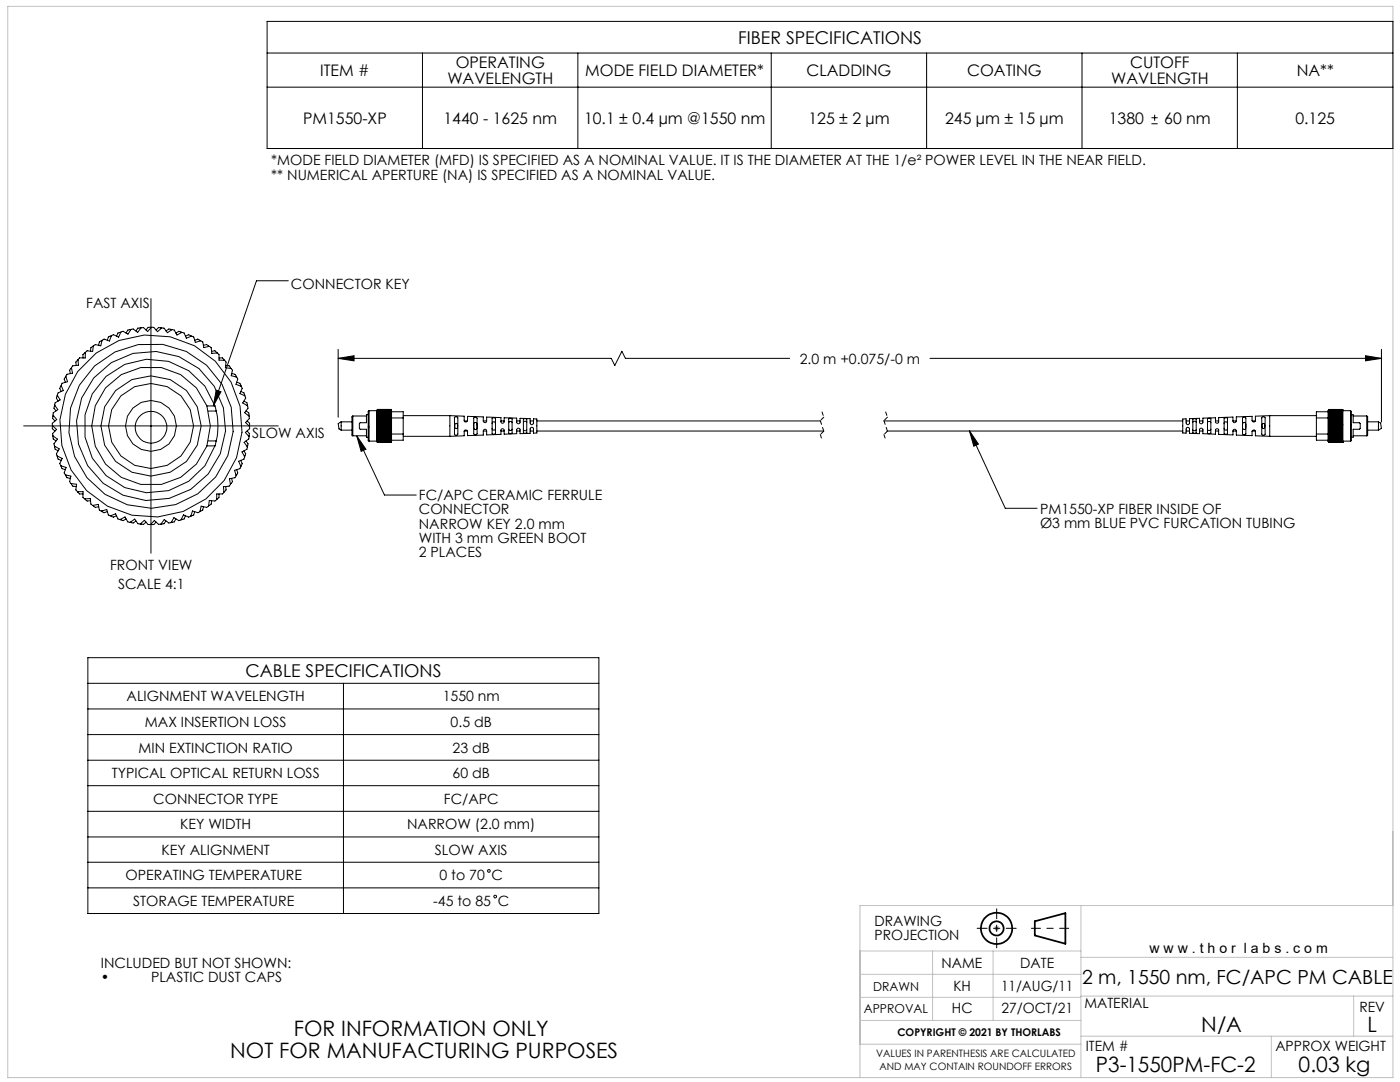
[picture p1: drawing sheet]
<svg xmlns="http://www.w3.org/2000/svg" width="279mm" height="216mm" viewBox="0 0 279 216" stroke-linecap="round" stroke-linejoin="round" font-family="sans-serif">
<g fill="none" stroke="#000" stroke-width=".35">
<path d="M206.5 183.8l6.1-1.6v6.1l-6.1-1.6z"/>
<circle cx="198.9" cy="185.2" r="3.1"/>
<circle cx="198.9" cy="185.2" r="1.4"/>
</g>
<path d="M198.4 185.2h1M198.5 184.9l.7 .7M198.9 184.7v1M199.2 184.9l-.7 .7" fill="none" stroke="#808080" stroke-width=".2"/>
<path d="M205.8 185.2h7.5" fill="none" stroke="#000" stroke-width=".2" stroke-dasharray="15.2 1.3 1.3 1.3" stroke-dashoffset="13.4"/>
<path d="M195 185.2h7.8M198.9 181.3v7.8" fill="none" stroke="#000" stroke-width=".2" stroke-dasharray="15.2 1.3 1.3 1.3" stroke-dashoffset="13.2"/>
<g fill="none" stroke="#c0c0c0" stroke-width=".2">
<path d="M1.6 1.3h276.4v213.7h-276.4zM171.6 189.8h44.1M171.6 199h44.1M171.6 194.4h44.1M186.1 189.8v13.8M198.2 189.8v13.8M215.7 198.8h62.3M215.7 180.7v34.3M215.7 191h62.3M270.2 198.8v8M278 180.7h-106.4v34.3M171.6 203.6h44.1"/>
<path d="M171.6 208.4h44.1M215.7 206.8h62.3M253.7 206.8v8.2"/>
</g>
<g fill="none" stroke="#000" stroke-width=".2">
<path d="M53.3 4.3h224.7v25.3h-224.7zM53.3 17.4h224.7M53.3 10.6h224.7M84.3 10.6v19M115.3 10.6v19M153.9 10.6v19M184.9 10.6v19M215.9 10.6v19M246.9 10.6v19M229.8 24.7h1.2M229.8 23.5h1.2M230.4 22.9v1.2"/>
<path d="M30.1 59.6v50.8M57.5 56h-6.3l-8.6 25M11.5 79l-.2 .4 .3 .6M12.2 77l-.3 .5 .3 .6M13.2 75.2l-.4 .4 .3 .7M14.3 73.5l-.4 .4 .1 .6M15.6 71.9l-.5 .3 .1 .7M15.9 71.4h1.1v-1.1l.3-.2h1.2l.1-1.1 .4-.2 1.1 .2 .3-1.1 .4-.2 1 .4 .4-1.1 .3-.1 .1-.1 1.1 .5 .5-1.1 .4-.1 .9 .6 .6-1h.5l.9 .6 .7-.9h.3h.1l.9 .7 .7-.8h.5l.7 .9 .9-.8h.2l.2 .1 .7 .9 .9-.6 .5 .1 .5 1 1-.6 .4 .1 .5 1.1 1.1-.4 .4 .1 .3 1.1 1-.3 .5 .2 .2 1.2 1.1-.3 .4 .3 .1 1.1 1.1-.1 .3 .3v1.2h1.1l.3 .3-.1 1.2 1.1 .1 .3 .4-.3 1.1 1.2 .3 .1 .3-.3 1.1 1.1 .4 .1 .4-.4 1 1 .5 .1 .4-.6 1 1 .6 .1 .5-.7 .8 .9 .8 .1 .4-.8 .8 .8 .8v.4l-.8 .8 .7 1v.3l-1 .7 .7 .9-.1 .4-1 .6 .5 1v.1l-.1 .3-1.1 .4 .4 1.2-.1 .3-1.1 .3 .3 1.1-.2 .4-1.1 .2 .2 1.2-.3 .3-1.1 .1 .1 1.1-.1 .2-.2 .2h-1.1v1.1l-.4 .3-1.1-.1-.2 1.1-.3 .2-1.2-.2-.2 1.1-.4 .2-1.1-.3-.4 1.1-.4 .1-1-.5-.5 1.1-.4 .1-1-.6-.6 1-.3 .1-1-.7-.7 .9h-.3l-1-.7-.7 .8h-.5l-.8-.9-.9 .8-.4-.1-.6-.9-.9 .6-.5-.1-.6-.9-.9 .5-.4-.1-.5-1.1-1.1 .4-.2-.1h-.2l-.3-1.1-1.2 .3-.3-.2-.2-1.2-1.1 .3-.4-.3-.1-1.1-1.1 .1-.1-.2-.3-.2 .1-1.1h-1.1l-.4-.3 .2-1.2-1.2-.1-.1-.2-.1-.2 .2-1.1-1-.2-.2-.2-.1-.2 .4-1.1-1.1-.4-.2-.4 .5-1-1-.6-.1-.3 .5-1-.9-.6-.1-.5 .7-.9-1-.6v-.3v-.2l.8-.8-.9-.8v-.4l.9-.8-.7-.9v-.4l.9-.7-.6-.9v-.2l.1-.2 1-.6-.6-1 .1-.2 .1-.2 1-.5-.4-1 .1-.2 .1-.2 1.1-.3-.4-1.1 .3-.4 1.1-.2-.2-1.2 .2-.3 1.2-.1-.1-1.1zM17 70.4h-.1l-.4 .3 .1 .7M18.6 69.1l-.5 .3v.7M20.4 68.1l-.2-.1-.4 .2-.1 .7M22.2 67.1l-.6 .1-.2 .7"/>
<path d="M24.1 66.4h-.5l-.4 .7M26.1 65.8l-.6 .1-.3 .6M28.1 65.5h-.6l-.4 .5M30.1 65.4l-.5-.1-.5 .5M32.2 65.5l-.6-.1-.4 .4M34.2 65.8l-.5-.1-.6 .3M36.2 66.4l-.5-.3-.6 .4M37 67.1l.6-.3 .5 .3M38.8 67.9l.7-.2 .4 .4M40.6 68.9l.6-.1 .5 .3M42.2 70.1l.7-.1 .4 .4M43.1 77.9l1 .3-1.5 2.8z"/>
<path d="M43.7 71.4h.7l.3 .5M45 72.9l.7 .1 .3 .5M46.2 74.5l.7 .2 .2 .5M47.2 76.3l.7 .2 .2 .4-.1 .1M48 78.1l.7 .3 .1 .6M67.5 71.5l3.2-.5v1zM67.5 69.7v13.6M67.5 71.5h54.5l.7 1.4 1.4-2.8 .7 1.4h32.8M185.6 71.5h90.1M272.5 71l3.2 .5-3.2 .5zM275.7 69.7v14.5M4.7 85h50.8"/>
<path d="M10.5 85l-.1 .5 .6 .5M10.7 87l-.1 .6 .6 .4M10.7 82.9l-.2 .6 .5 .5M11 89.1v.5l.6 .4M11 80.9l-.2 .6 .4 .5M11.5 91.1l.1 .5 .6 .3M12.2 93l.2 .5 .7 .2M13.2 94.8l.2 .5 .6 .2M14.3 96.5l.2 .5 .7 .1M15.6 98.1v.1l.3 .4h.7M17 99.6l.4 .4 .7-.1M41.3 81h1.6"/>
<path d="M41.3 89h1.6M41.6 88h1.5M41.6 82h1.5M42.2 99.9v.7l-.5 .3M42.9 81l.2 1M42.9 81l-2-4-3.2-3-4-1.9-4.5-.4-4.3 1-3.7 2.4-2.8 3.5-1.4 4.2v4.4l1.4 4.2 2.8 3.5 3.7 2.4 4.3 1 4.5-.4 4-1.9 3.2-3 2-4M43.1 82a12.8 12.8 0 0 1 0 6M43.1 88l-.2 1M43.7 98.6v.6l-.4 .4M45 97.1l.1 .7-.4 .3M46.2 95.5l.2 .6-.4 .4M47.2 93.7l.2 .7-.3 .4"/>
<path d="M48 91.9l.3 .6-.3 .5M48.7 80l.6 .4 .1 .4-.1 .1M48.7 90l.3 .6-.2 .5M49.1 82l.5 .4v.5M49.1 88l.4 .5-.1 .5-.1 .1M49.3 84l.5 .5-.1 .5M49.3 86l.5 .5-.2 .5M68.1 84.2v1.6M68.1 84.2l-.6 .3 .1 1 .5 .3M68.1 85.8h2.1M68.1 84.2h2.1M70.4 83l-.2 .1v3.7l.2 .2"/>
<path d="M70.4 83v4M70.4 83h2.7M70.4 87h2.7M71.2 87l5.5 11.8h6.4M71.2 87l1.8 2.6-.9 .5zM73.5 82.8h-.4v1.5h-1.2l-.2 .2 .1 1.1 1.3 .1v1.5h.4M73.7 82l-.2 .1v5.8l.2 .1M73.7 82v6M73.7 82h1.5M73.7 88h1.5M75.2 83h2.9M75.2 85.2h2.9"/>
<path d="M75.2 84.6h2.9M75.2 85.5h2.9M75.2 84.2h2.9M75.2 83.6h2.9M75.2 83l.2 .1M75.2 83.3l.2 .1M75.2 83.6l.2 .1M75.2 83.9l.2 .1M75.2 84.2l.2 .1M75.2 84.6l.2 .1M75.2 84.9l.2 .1M75.2 85.2l.2 .2"/>
<path d="M75.2 85.5l.2 .2M75.2 85.9l.2 .1M75.2 86.2l.2 .2M75.2 86.5l.2 .1M75.2 86.7l.2 .2M75.2 87l.2 .2M75.2 88.1l.2 .2M75.2 84.9h2.9M75.2 85.9h2.9M75.2 83.9h2.9M75.2 86.2h2.9M75.2 86.5h2.9"/>
<path d="M75.2 83.3h2.9M75.2 86.7h2.9M75.2 87h2.9M75.4 81.7a.95 .95 0 0 0-.2 1.1v5.3l.2 .2M75.4 81.7h.1M75.4 81.8h.1M75.4 81.9h.1M75.4 82v.1M75.4 82.2h.1M75.4 82.3v.1M75.4 82.6h.1M75.4 82.8v.1"/>
<path d="M75.4 83.1h.1M75.4 83.4h.1M75.4 83.7h.1M75.4 84v.1M75.4 84.3v.1M75.4 84.7h.1M75.4 85v.1M75.4 85.4h.1M75.4 85.7v.1M75.4 86v.1M75.4 86.4h.1M75.4 86.6v.1"/>
<path d="M75.4 86.9l-.2 .1M75.4 87.2v.1M75.4 87.5h.1M75.4 87.7h.1M75.4 87.8v.1M75.4 88h.1M75.4 88.1v.1M75.4 88.3h.1M75.4 88h2.5M75.4 82.6l-.2 .2h2.9l-.2-.2M75.4 87.3h2.5M75.4 87.8h2.5"/>
<path d="M75.4 82.2h2.5M75.4 84h2.5M75.4 86.9h2.5M75.4 85.4h2.5M75.4 85.7h2.5M75.4 85.8h2.5M75.4 84.3h2.5M75.4 86h2.5M75.4 86.4h2.5M75.4 86.6h2.5M75.4 83.4h2.5M75.4 82.4l-.2 .2h2.9l-.2-.2"/>
<path d="M75.4 82.3h2.5M75.4 88.1h2.5M75.4 81.9h2.5M75.4 81.8h2.5M75.4 88.2h2.5M75.4 88.3h2.5M75.4 81.7h2.5M75.4 87.7l-.2-.2h2.9l-.2 .2M75.4 88.2h.1M75.4 81.7l-.2 .1M75.4 81.7l-.2 .2 .2-.1M75.4 81.8l-.2 .2 .2-.1"/>
<path d="M75.4 81.9l-.2 .2 .2-.1M75.4 82.1l-.2 .1h.2M75.4 82.2l-.2 .2 .2-.1M75.4 82.9l-.2 .1M75.4 83.1l-.2 .2M75.4 83.4l-.2 .2M75.4 83.7l-.2 .2M75.4 84.1l-.2 .1M75.4 84.4l-.2 .2M75.4 84.7l-.2 .2M75.4 85.1l-.2 .1M75.4 85.4l-.2 .1"/>
<path d="M75.4 85.8l-.2 .1M75.4 86.1l-.2 .1M75.4 86.4l-.2 .1M75.4 86.7h-.2M75.4 87.3l-.2-.1 .2 .3M75.4 87.7h-.2l.2 .1M75.4 87.9l-.2-.1 .2 .2M75.4 88l-.2-.1 .2 .2M75.4 88.2l-.2-.1 .2 .1M75.4 85h2.5M75.4 85.1h2.5M75.4 84.7h2.5"/>
<path d="M75.4 84.4h2.5M75.4 84.1h2.5M75.4 86.1h2.5M75.4 83.7h2.5M75.4 86.7h2.5M75.4 83.1h2.5M75.4 82.9h2.5M75.4 87.2h2.5M75.4 82.6h2.5M75.4 87.5h2.5M75.4 82.4h2.5M75.4 87.7h2.5"/>
<path d="M75.4 82.1h2.5M75.4 82h2.5M77.9 81.7l.2 .2v6.2l-.2 .2M77.9 88.3h.1M77.9 88.2h.1M77.9 88.1v.1M77.9 88h.1M77.9 87.8v.1M77.9 87.7h.1M77.9 87.5h.1M77.9 87.2v.1M77.9 86.9l.2 .1"/>
<path d="M77.9 86.6v.1M77.9 86.4h.1M77.9 86v.1M77.9 85.7v.1M77.9 85.4h.1M77.9 85v.1M77.9 84.7h.1M77.9 84.3v.1M77.9 84v.1M77.9 83.7h.1M77.9 83.4h.1M77.9 83.1h.1"/>
<path d="M77.9 82.8v.1M77.9 82.6h.1M77.9 82.3v.1M77.9 82.2h.1M77.9 81.9h.1M77.9 81.8h.1M77.9 81.7h.1M77.9 88.2l.2-.1-.2 .2M77.9 88.2l.2-.1-.2 .1M77.9 88l.2-.1-.2 .2M77.9 87.9l.2-.1-.2 .2M77.9 87.7h.2l-.2 .1"/>
<path d="M77.9 87.3l.2-.1-.2 .3M77.9 86.7h.2M77.9 86.4l.2 .1M77.9 86.1l.2 .1M77.9 85.8l.2 .1M77.9 85.4l.2 .1M77.9 85.1l.2 .1M77.9 84.7l.2 .2M77.9 84.4l.2 .2M77.9 84.1l.2 .1M77.9 83.7l.2 .2M77.9 83.4l.2 .2"/>
<path d="M77.9 83.1l.2 .2M77.9 82.9l.2 .1M77.9 82.2l.2 .2-.2-.1M77.9 82.1l.2 .1h-.2M77.9 82v.1M77.9 81.9l.2 .2-.2-.1M77.9 81.8l.2 .2-.2-.1M77.9 81.7l.2 .2-.2-.1M77.9 81.7l.2 .1M78.1 87l-.2 .2M78.1 86.7l-.2 .2M78.1 86.5l-.2 .1"/>
<path d="M78.1 86.2l-.2 .2M78.1 85.9l-.2 .1M78.1 85.5l-.2 .2M78.1 85.2l-.2 .2M78.1 84.9l-.2 .1M78.1 84.6l-.2 .1M78.1 84.2l-.2 .1M78.1 83.9l-.2 .1M78.1 83.6l-.2 .1M78.1 83.3l-.2 .1M78.1 83l-.2 .1M78.1 82.2h2.4v1.2"/>
<path d="M78.1 86.6h2.4M78.1 83.4h2.4M80.5 86.6v1.2h-2.4M80.5 82.9h9.3M80.5 87.1h9.3M80.5 83.4v3.2M89.8 82.9v4.2M89.8 82.9l2.8 .1v.9a.34 .34 0 0 0 .4 .3 .34 .34 0 0 0 .3-.3v-.8l3.1 .1a.88 .88 0 0 0 .3 1.1l.3-.1 .1-.2M90.7 83.3l.5-.1 .2 .2v3.2a.38 .38 0 0 1-.7 0zM90.9 84.5h.2a.64 .64 0 0 1 0 1 .56 .56 0 0 1-.4-.5 .56 .56 0 0 1 .2-.5zM92.6 84h.7M92.6 86h.7"/>
<path d="M94.6 83.3h.3l.3 .2v3.1l-.4 .1-.3-.1zM94.7 84.4a.34 .34 0 0 1 .3-.1 .34 .34 0 0 1 .2 .4v.6a.34 .34 0 0 1-.3 .4 .34 .34 0 0 1-.4-.4zM96.5 84h.6M96.5 86h.6M97.1 84v-.8l2.9 .1v.8a.32 .32 0 0 0 .3 .4 .32 .32 0 0 0 .3-.4v-.7h2.5a1.05 1.05 0 0 0 .2 1.1l.2 .1a.85 .85 0 0 0 .3-1.1h2a.99 .99 0 0 0 .3 1.2h.1a.96 .96 0 0 0 .3-1.1h.6v2.8h-.6a.96 .96 0 0 0-.3-1.1h-.2a1.21 1.21 0 0 0-.2 1.2h-2a.85 .85 0 0 0-.3-1.1l-.2 .1a1.01 1.01 0 0 0-.2 1l-2.5 .1a.85 .85 0 0 0-.3-1.1l-.3 .2v1l-2.9 .1v-.8M97.1 86a.34 .34 0 0 0-.3-.3 .34 .34 0 0 0-.4 .3v.8l-3.1 .1v-.8a.34 .34 0 0 0-.3-.3 .34 .34 0 0 0-.4 .3v.9l-2.8 .1M98.2 83.5l.4-.1 .3 .1v3l-.3 .1-.4-.1zM98.2 84.6a.34 .34 0 0 1 .3-.4 .34 .34 0 0 1 .4 .4M98.2 85.4a.34 .34 0 0 0 .3 .4 .34 .34 0 0 0 .4-.4M100 84h.6M100 86h.6M101.5 84.3a.35 .35 0 0 1 .4-.2 .35 .35 0 0 1 .3 .2"/>
<path d="M101.5 85.7a.35 .35 0 0 0 .4 .2 .35 .35 0 0 0 .3-.2M101.6 83.5h.6v2.9l-.2 .1-.5-.1zM103.1 84h.7M103.1 86h.7M104.5 84.2l.1-.1h.4l.1 .1M104.5 85.8l.2 .1h.3l.1-.1M104.5 83.6h.1a.37 .37 0 0 1 .5 .3v2.5h-.1a.37 .37 0 0 1-.5-.3zM105.8 84h.7M105.8 86h.7M107.1 84h56.6M107.1 86h57.3M176.4 84h59.6"/>
<path d="M177.1 86h58.9M193.5 85.9l7.1 15.5h6.4M193.5 85.9l1.8 2.7-1 .4zM236.7 84h.7M236.7 86h.7M238.1 83.6l.2-.1 .4 .1v2.8l-.2 .1-.4-.2zM238.1 85.8l.1 .1h.3l.2-.1M238.1 84.2l.1-.1h.4l.1 .1M239.4 84h.7M239.4 86h.7M241 85.7a.35 .35 0 0 0 .3 .2 .35 .35 0 0 0 .4-.2M241 84.3a.35 .35 0 0 1 .3-.2 .35 .35 0 0 1 .4 .2"/>
<path d="M241 83.5h.5l.2 .1v2.8l-.2 .1-.5-.1zM242.6 84h.6M242.6 86h.6M244.3 85.4a.34 .34 0 0 0 .3 .4 .34 .34 0 0 0 .4-.4M244.3 84.6a.34 .34 0 0 1 .3-.4 .34 .34 0 0 1 .4 .4M244.3 83.4h.5l.2 .1v3l-.2 .1-.5-.1zM246.1 84v-.8l-2.9 .1v.8a.32 .32 0 0 1-.3 .4 .32 .32 0 0 1-.3-.4v-.7h-2.5a1.05 1.05 0 0 1-.2 1.1l-.2 .1a.85 .85 0 0 1-.3-1.1h-2a.99 .99 0 0 1-.3 1.2h-.1a.96 .96 0 0 1-.3-1.1h-.7v2.8h.7a.96 .96 0 0 1 .3-1.1h.2a1.21 1.21 0 0 1 .2 1.2h2a.85 .85 0 0 1 .3-1.1l.2 .1a1.01 1.01 0 0 1 .2 1l2.5 .1a.85 .85 0 0 1 .3-1.1l.3 .2v1l2.9 .1v-.8M246.1 84a.34 .34 0 0 0 .3 .3 .34 .34 0 0 0 .3-.3M246.1 86a.34 .34 0 0 1 .3-.3 .34 .34 0 0 1 .3 .3M246.1 84h.6M246.1 86h.6M246.7 86v.8l3.2 .1v-.8a.34 .34 0 0 1 .3-.3 .34 .34 0 0 1 .3 .3v.9l2.9 .1"/>
<path d="M248 83.4l.5-.1 .1 .1v3.2l-.2 .1-.4-.2zM248.1 84.4a.34 .34 0 0 1 .3-.1 .34 .34 0 0 1 .2 .4v.6a.34 .34 0 0 1-.3 .4 .34 .34 0 0 1-.3-.4zM249.9 84h.6M249.9 86h.6M251.9 83.2h.4l.2 .2v3.3l-.2 .1h-.4l-.1-.2v-3.3zM251.9 84.6l.2-.1a.56 .56 0 0 1 .3 .5 .56 .56 0 0 1-.3 .5l-.3-.4zM253.4 82.9l-2.9 .1v.9a.34 .34 0 0 1-.3 .3 .34 .34 0 0 1-.3-.3v-.8l-3.2 .1v.8M253.4 82.9v4.2M253.4 82.9h9.3M253.4 87.1h9.3M262.7 86.6v1.2h2.3M262.7 86.6h2.3"/>
<path d="M262.7 83.4h2.3M262.7 83.4v3.2M265 82.2h-2.3v1.2M265.1 83.3l.2 .1M265.1 83h.2M265.1 83.5l.2 .1M265.1 83.8l.2 .1M265.1 84.1l.2 .1M265.1 84.5l.2 .1M265.1 84.8l.2 .1M265.1 85.1l.2 .1M265.1 85.4l.2 .2"/>
<path d="M265.1 85.8l.2 .1M265.1 86.1l.2 .2M265.1 86.4l.2 .2M265.1 86.7l.2 .2M265.1 85.1h2.8M265.1 84.8h2.8M265.1 85.4h2.8M265.1 84.5h2.8M265.1 85.8h2.8M265.1 84.1h2.8M265.1 86.1h2.8M265.1 83.8h2.8"/>
<path d="M265.1 86.4h2.8M265.1 83.5h2.8M265.1 86.7h2.8M265.1 83.3h2.8M265.1 83h2.8M265.3 81.7a1.49 1.49 0 0 0-.3 1.4v5l.3 .2M265.3 81.7h.1M265.3 81.8h.1M265.3 81.8v.1M265.3 82h.1M265.3 82.1v.1M265.3 82.3h.1"/>
<path d="M265.3 82.5h.1M265.3 82.7v.1M265.3 83h.1M265.3 83.6h.1M265.3 83.9v.1M265.3 84.2v.1M265.3 84.6h.1M265.3 84.9v.1M265.3 85.2v.1M265.3 85.6v.1M265.3 85.9v.1M265.3 86.3h.1"/>
<path d="M265.3 86.6l-.2 .1M265.3 86.9h.1M265.3 87.1v.1M265.3 87.4h.1M265.3 87.6h.1M265.3 87.8h.1M265.3 87.9v.1M265.3 88.1h.1M265.3 88.2h.1M265.3 88.3h.1M265.3 85h2.5M265.3 82h2.5"/>
<path d="M265.3 82.8h2.5M265.3 83h2.5M265.3 87.8h2.5M265.3 82.2h2.5M265.3 86h2.5M265.3 87.6l-.2-.2h2.8l-.1 .2M265.3 87.4l-.2-.2h2.8l-.1 .2M265.3 87.1l-.2-.2h2.8l-.1 .2M265.3 82.5l-.2 .2h2.8l-.1-.2M265.3 82.3l-.2 .2h2.8l-.1-.2M265.3 81.7l-.2 .2 .2-.1M265.3 81.7l-.2 .1"/>
<path d="M265.3 81.8l-.2 .2 .2-.2M265.3 81.9l-.2 .2 .2-.1M265.3 82l-.2 .2 .2-.1M265.3 82.2l-.2 .1h.2M265.3 82.8l-.2 .2M265.3 83l-.2 .3M265.3 83.4l-.2 .1M265.3 83.6l-.2 .2M265.3 84l-.2 .1M265.3 84.3l-.2 .2M265.3 84.6l-.2 .2M265.3 85l-.2 .1"/>
<path d="M265.3 85.3l-.2 .1M265.3 85.7l-.2 .1M265.3 86l-.2 .1M265.3 86.3l-.2 .1M265.3 87.6h-.2l.2 .2M265.3 87.8h-.2l.2 .1M265.3 88l-.2-.1 .2 .2M265.3 88.1l-.2-.1 .2 .2M265.3 88.2l-.2-.1 .2 .2M265.3 84.9h2.5M265.3 85.2h2.5M265.3 85.3h2.5"/>
<path d="M265.3 84.6h2.5M265.3 85.6h2.5M265.3 85.7h2.5M265.3 84.3h2.5M265.3 84.2h2.5M265.3 85.9h2.5M265.3 84h2.5M265.3 83.9h2.5M265.3 86.3h2.5M265.3 83.6h2.5M265.3 86.6h2.5M265.3 83.4h2.5"/>
<path d="M265.3 86.9h2.5M265.3 87.1h2.5M265.3 87.4h2.5M265.3 82.5h2.5M265.3 87.6h2.5M265.3 82.3h2.5M265.3 82.1h2.5M265.3 87.9h2.5M265.3 88.1h2.5M265.3 81.9h2.5M265.3 81.8h2.5M265.3 88.2h2.5"/>
<path d="M265.3 88.3h2.5M265.3 81.7h2.5M267.8 81.7a1.72 1.72 0 0 1 .2 1.4v4.1a.95 .95 0 0 1-.2 1.1M267.8 88.3h.1M267.8 88.2h.1M267.8 88.1h.1M267.8 87.9v.1M267.8 87.8h.1M267.8 87.6h.1M267.8 87.4h.1M267.8 87.1v.1M267.8 86.9h.1"/>
<path d="M267.8 86.6l.1 .1M267.8 86.3h.1M267.8 85.9v.1M267.8 85.6v.1M267.8 85.2v.1M267.8 84.9v.1M267.8 84.6h.1M267.8 84.2v.1M267.8 83.9v.1M267.8 83.6h.1M267.8 83h.1M267.8 82.7v.1"/>
<path d="M267.8 82.5h.1M267.8 82.3h.1M267.8 82h.1M267.8 81.8v.1M267.8 81.8h.1M267.8 81.7h.1M267.8 88.2l.1-.1-.1 .2M267.8 88.1l.1-.1-.1 .3M267.8 88l.1-.1-.1 .2M267.8 87.8h.1l-.1 .1M267.8 87.6h.1l-.1 .2M267.8 86.3l.1 .1"/>
<path d="M267.8 86l.1 .1M267.8 85.7l.1 .1M267.8 85.3l.1 .1M267.8 85l.1 .1M267.8 84.6l.1 .2M267.8 84.3l.1 .2M267.8 84l.1 .1M267.8 83.6l.1 .2M267.8 83.4l.1 .1M267.8 83l.1 .3M267.8 82.8l.1 .2M267.8 82.2l.1 .1h-.1"/>
<path d="M267.8 82.1v.1M267.8 82l.1 .2-.1-.1M267.8 81.9l.1 .2-.1-.1M267.8 81.8l.1 .2-.1-.2M267.8 81.7l.1 .2M267.9 83.3l-.1 .1M267.9 86.7l-.1 .2M267.9 86.4l-.1 .2M267.9 86.1l-.1 .2M267.9 85.8l-.1 .1M267.9 85.4l-.1 .2M267.9 85.1l-.1 .1"/>
<path d="M267.9 84.8l-.1 .1M267.9 84.5l-.1 .1M267.9 84.1l-.1 .1M267.9 83.8l-.1 .1M267.9 83.5l-.1 .1M267.9 83h-.1M268 82h1.5M268 88h1.5M269.5 82l.2 .1v5.8l-.2 .1M269.5 82v6M269.7 82.8h.4v1.5h1.2l.2 .2-.1 1.1-1.3 .1v1.5h-.4M270.1 83h2.7"/>
<path d="M270.1 87h2.7M272.8 83l.1 .1v3.7l-.1 .2M272.8 83v4M272.9 85.8h2.2M272.9 84.2h2.2M275.1 84.2v1.6M275.1 84.2l.5 .3 .1 .9-.6 .4M18.6 100.9l.4 .3 .7-.1M20.4 102v.1l.3 .2 .7-.2M22.2 102.9l.4 .3 .6-.3M25.2 103.5l-.6 .4-.5-.1v-.2M27.1 104l-.5 .4-.5-.1v-.2"/>
<path d="M29.1 104.2l-.5 .4-.5-.1M31.2 104.2l-.5 .5-.6-.1M33.1 104l-.4 .5h-.5M35.1 103.5l-.3 .6-.5 .1-.1-.1M37 102.9l-.2 .6-.6 .1M38.8 102.1l-.1 .7-.6 .1M40.6 101.1l-.1 .7-.6 .2M17.5 131.2h102v51.1h-102zM17.5 136.3h102M68.5 136.3v46M17.5 141.5h102M17.5 146.6h102"/>
<path d="M17.5 151.7h102M17.5 156.8h102M17.5 161.9h102M17.5 167h102M17.5 172h102M17.5 177.2h102"/>
<circle cx="30.1" cy="85" r="5.1"/>
<circle cx="30.1" cy="85" r="18.2"/>
<circle cx="30.1" cy="85" r="16.4"/>
<circle cx="30.1" cy="85" r="14.9"/>
<circle cx="30.1" cy="85" r="11.8"/>
<circle cx="30.1" cy="85" r="8.5"/>
<circle cx="30.1" cy="85.3" r="3.2"/>
<circle cx="30.2" cy="85" r="10"/>
<circle cx="97.6" cy="173.8" r=".26"/>
<circle cx="98.8" cy="178.9" r=".28"/>
</g>
<path d="M163.7 83.9l.7 2.1M163.7 86.7l.4 1.1M164.1 82.2l.3 1M164.4 83.2l-.7 .7M164.4 86l-.7 .7M176.4 83.9l.7 2.1M176.4 86.7l.4 1.1M176.8 82.2l.3 1M177.1 83.2l-.7 .7M177.1 86l-.7 .7" fill="none" stroke="#000" stroke-width=".2" stroke-dasharray="1.3 .6" stroke-dashoffset=".5"/>
<g fill="#000">
<path d="M67.5 71.5l3.2-.5v1zM272.5 71l3.2 .5-3.2 .5z"/>
<path d="M193.5 85.9l1.8 2.7-1 .4zM71.2 87l1.8 2.6-.9 .5zM43.1 77.9l1 .3-1.5 2.8z"/>
</g>
<g font-size="4.2">
<text x="58.6" y="206.8">FOR INFORMATION ONLY</text>
<text x="239.7" y="206">N/A</text>
<text x="272.9" y="206">L</text>
<text x="45.9" y="211">NOT FOR MANUFACTURING PURPOSES</text>
<text x="218.7" y="213.9">P3-1550PM-FC-2</text>
<text x="259.2" y="213.9">0.03 kg</text>
</g>
<text font-size="3.9" x="216" y="196.3">2 m, 1550 nm, FC/APC PM CABLE</text>
<g font-size="3.5">
<text x="147.3" y="8.7">FIBER SPECIFICATIONS</text>
<text x="49" y="135">CABLE SPECIFICATIONS</text>
</g>
<g font-size="3.2">
<text x="63.9" y="15.2">ITEM #</text>
<text x="89.3" y="16.8">WAVELENGTH</text>
<text x="90.9" y="13.6">OPERATING</text>
<text x="116.8" y="15.2">MODE FIELD DIAMETER*</text>
<text x="161" y="15.2">CLADDING</text>
<text x="193" y="15.2">COATING</text>
<text x="221.7" y="16.8">WAVLENGTH</text>
<text x="225.5" y="13.6">CUTOFF</text>
<text x="258.8" y="15.2">NA**</text>
<text x="60.5" y="24.7">PM1550-XP</text>
<text x="88.5" y="24.7">1440 - 1625 nm</text>
<text x="116.6" y="24.7">10.1 ± 0.4 µm @1550 nm</text>
<text x="161.3" y="24.7">125 ± 2 µm</text>
<text x="188.6" y="24.7">245 µm ± 15 µm</text>
<text x="221.3" y="24.7">1380</text>
<text x="232.3" y="24.7">60 nm</text>
<text x="258.5" y="24.7">0.125</text>
</g>
<g font-size="2.8">
<text x="54.1" y="33">*MODE FIELD DIAMETER (MFD) IS SPECIFIED AS A NOMINAL VALUE. IT IS THE DIAMETER AT THE 1/e² POWER LEVEL IN THE NEAR FIELD.</text>
<text x="54.1" y="35.8">** NUMERICAL APERTURE (NA) IS SPECIFIED AS A NOMINAL VALUE.</text>
<text x="58.1" y="57.6">CONNECTOR KEY</text>
<text x="17.2" y="61.5">FAST AXIS</text>
<text x="159.6" y="72.6">2.0 m +0.075/-0 m</text>
<text x="50.3" y="87.4">SLOW AXIS</text>
<text x="83.6" y="99.8">FC/APC CERAMIC FERRULE</text>
<text x="83.6" y="102.6">CONNECTOR</text>
<text x="83.6" y="105.5">NARROW KEY 2.0 mm</text>
<text x="207.6" y="102.5">PM1550-XP FIBER INSIDE OF</text>
<text x="207.6" y="105.3">Ø3 mm BLUE PVC FURCATION TUBING</text>
<text x="22" y="113.6">FRONT VIEW</text>
<text x="83.6" y="108.3">WITH 3 mm GREEN BOOT</text>
<text x="83.6" y="111.1">2 PLACES</text>
<text x="23.6" y="117.5">SCALE 4:1</text>
<text x="25.3" y="139.9">ALIGNMENT WAVELENGTH</text>
<text x="88.3" y="139.9">1550 nm</text>
<text x="28.9" y="145.1">MAX INSERTION LOSS</text>
<text x="89.9" y="145.1">0.5 dB</text>
<text x="22.3" y="155.3">TYPICAL OPTICAL RETURN LOSS</text>
<text x="27.6" y="150.2">MIN EXTINCTION RATIO</text>
<text x="90.3" y="150.2">23 dB</text>
<text x="90.3" y="155.3">60 dB</text>
<text x="30.6" y="160.4">CONNECTOR TYPE</text>
<text x="88.6" y="160.4">FC/APC</text>
<text x="35.9" y="165.5">KEY WIDTH</text>
<text x="81.2" y="165.5">NARROW (2.0 mm)</text>
<text x="32.2" y="170.6">KEY ALIGNMENT</text>
<text x="86.8" y="170.6">SLOW AXIS</text>
<text x="25.1" y="175.6">OPERATING TEMPERATURE</text>
<text x="87.7" y="175.6">0 to 70 C</text>
<text x="26.6" y="180.8">STORAGE TEMPERATURE</text>
<text x="86.5" y="180.8">-45 to 85 C</text>
<text x="174.5" y="184.8">DRAWING</text>
<text x="174.5" y="187.6">PROJECTION</text>
<text x="229.4" y="190.2">w w w . t h o r l a b s . c o m</text>
<text x="20.1" y="193.1">INCLUDED BUT NOT SHOWN:</text>
<text x="20.1" y="195.9">•</text>
<text x="30.1" y="195.9">PLASTIC DUST CAPS</text>
<text x="187.9" y="193.2">NAME</text>
<text x="190.3" y="197.7">KH</text>
<text x="199.8" y="197.7">11/AUG/11</text>
<text x="203.6" y="193.2">DATE</text>
<text x="190" y="202.2">HC</text>
<text x="199.8" y="202.2">27/OCT/21</text>
<text x="216.4" y="201.2">MATERIAL</text>
<text x="271.3" y="202">REV</text>
<text x="216.7" y="209.7">ITEM #</text>
<text x="254.5" y="209.7">APPROX WEIGHT</text>
</g>
<g font-size="2.5">
<text x="174.2" y="197.7">DRAWN</text>
<text x="172.4" y="202.2">APPROVAL</text>
</g>
<text font-size="2.1" x="179.1" y="206.8">COPYRIGHT © 2021 BY THORLABS</text>
<g font-size="2">
<text x="174.8" y="211">VALUES IN PARENTHESIS ARE CALCULATED</text>
<text x="175.5" y="213.5">AND MAY CONTAIN ROUNDOFF ERRORS</text>
</g>
</svg>
